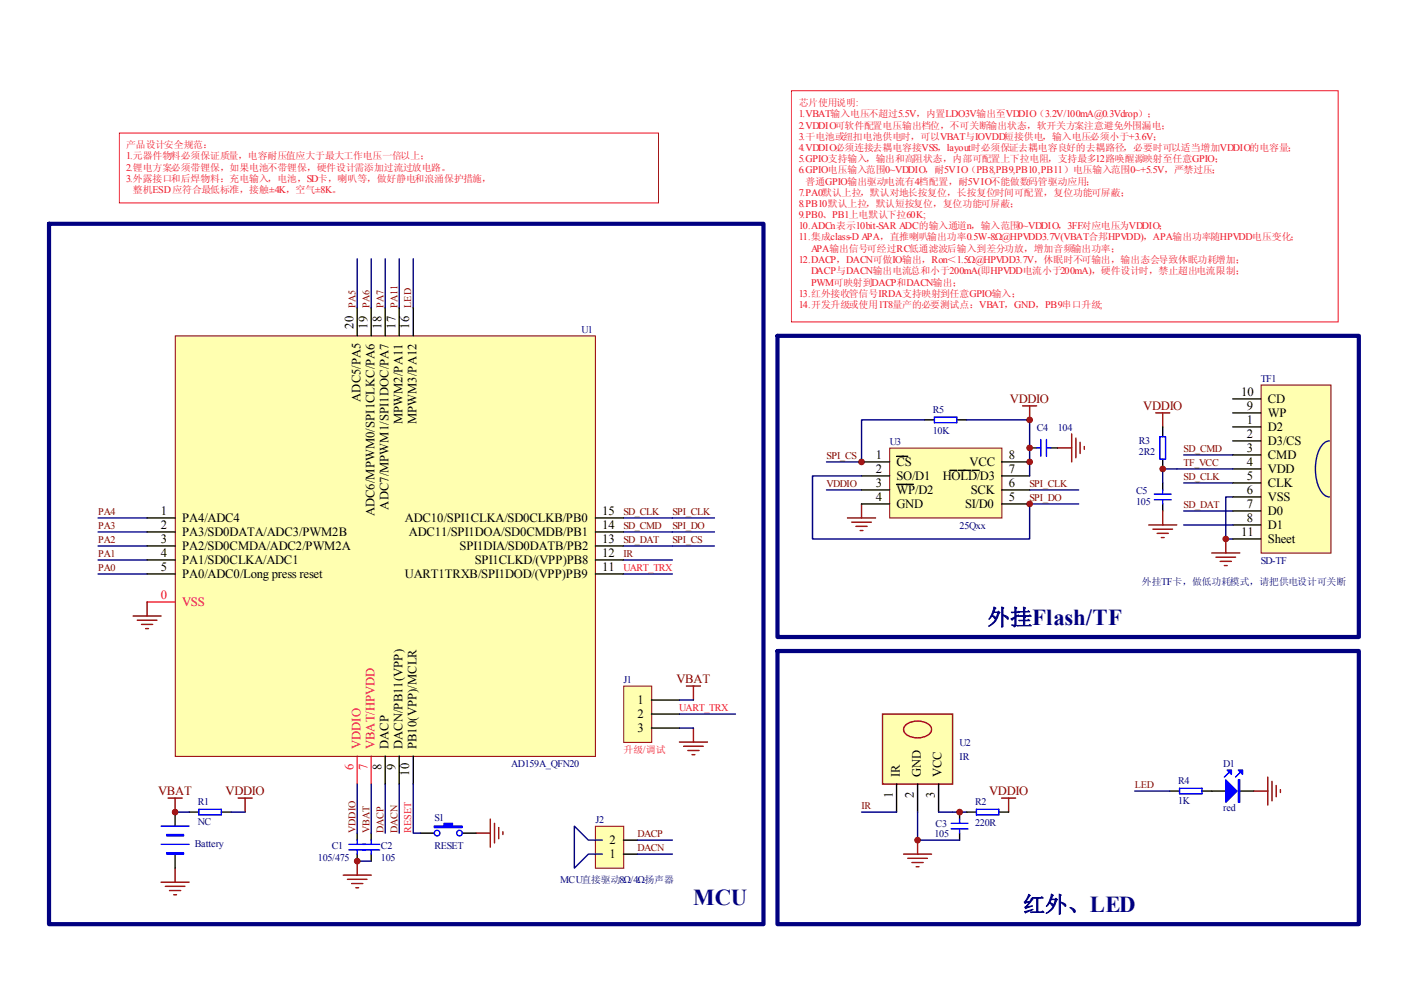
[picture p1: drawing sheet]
<svg xmlns="http://www.w3.org/2000/svg" width="297mm" height="210mm" viewBox="0 0 297 210" stroke-linecap="round" stroke-linejoin="round" font-family="sans-serif">
<path d="M10.4 47.4h151.5v148.5h-151.5zM164.8 71.2h123.3v63.9h-123.3z" fill="none" stroke="#000080" stroke-width=".89"/>
<path d="M194.5 178.1v3M212.4 169.2h2.9M213.8 169.2v3M191.6 181.1h5.9M192.5 182h4.1M193.4 182.9h2.3M194.2 183.8h.6" fill="none" stroke="#800000" stroke-width=".3"/>
<path d="M187.1 151.4h14.9v14.8h-14.9z" fill-rule="evenodd" fill="#ffffb0" stroke="#800000" stroke-width=".3"/>
<path d="M190.1 166.2v6M194.5 166.2v6M199 166.2v6M203.5 172.2v1.5M203.5 176.6v1.5" fill="none" stroke="#000" stroke-width=".3"/>
<path d="M191.9 153.9a4.1 4.1 0 0 1 5.3 0 1.38 1.38 0 0 1-.8 2.2 4.2 4.2 0 0 1-4.5-.7 1.17 1.17 0 0 1 0-1.5z" fill="none" stroke="#bf0000" stroke-width=".3"/>
<path d="M251 96.5h10.4M251 102.4h10.4M251 108.3h10.4M261.4 105.4h-1.5v8.9h1.5M182.7 172.2h7.4M194.5 172.2v5.9h9M199 172.2h5.9" fill="none" stroke="#000080" stroke-width=".3"/>
<path d="M201.7 175.8h3.5M201.7 174.6h3.5M203.5 173.7v.9M203.5 175.8v.8" fill="none" stroke="#00f" stroke-width=".3"/>
<path d="M256.9 117.2h6M257.8 118.1h4.2M258.7 119h2.4M259.6 119.9h.6M259.9 114.3v2.9" fill="none" stroke="#800000" stroke-width=".3"/>
<path d="M267.5 81.7h14.7v35.6h-14.7z" fill="#ffffb0"/>
<path d="M267.4 81.6h14.8v35.7h-14.8z" fill="none" stroke="#800000" stroke-width=".21"/>
<g fill="none" stroke="#000" stroke-width=".3">
<path d="M246.5 90.5v2.1M246.5 97.3v2.1M261.4 84.6h5.9M261.4 99.4h5.9M261.4 93.5h5.9M261.4 96.5h5.9M261.4 87.5h5.9M261.4 90.5h5.9M246.5 102.4v1.5M246.5 106.8v1.5M261.4 108.3h5.9M261.4 102.4h5.9"/>
<path d="M261.4 105.4h5.9M261.4 111.3h5.9M261.4 114.3h5.9M248 167.7h2.1M254.8 167.7h5.1M262.9 167.7h2.9"/>
</g>
<path d="M281.9 93.5a3.4 3.4 0 0 0-2.6 2.9 9.9 9.9 0 0 0 1.1 8.1l.9 .8 .6 .1" fill="none" stroke="#11037f" stroke-width=".3"/>
<path d="M261.4 99.4h-14.9v3M251 111.3h10.4M240.6 167.7h7.4" fill="none" stroke="#000080" stroke-width=".3"/>
<path d="M245 87.5h3M246.5 87.5v3M243.5 111.3h6M244.4 112.2h4.2M245.3 113.1h2.4M246.2 114h.6M246.5 108.3v3M265.8 167.7h3M268.8 164.8v5.9M269.7 165.7v4.1M270.6 166.5v2.4M271.5 167.4v.6" fill="none" stroke="#800000" stroke-width=".3"/>
<path d="M245.9 92.6h1.2v4.7h-1.2zM244.7 106h3.6M244.7 104.8h3.6M246.5 103.9v.9M246.5 106v.8M250.1 167.1h4.7v1.2h-4.7zM260.8 163.6l-1.2 1.2M263.1 163.6l-1.1 1.2" fill="none" stroke="#00f" stroke-width=".3"/>
<g fill="#00f" stroke="#00f" stroke-width=".3">
<path d="M262.6 163.3h.9v.9z"/>
<path d="M260.2 163.3h.9v.9z"/>
<path d="M259.9 165.4l2.4 2.3-2.4 2.4z"/>
<path d="M262.6 165.4h.3v4.7h-.3z" fill-rule="evenodd"/>
</g>
<path d="M132.3 145.6h5.9v11.8h-5.9z" fill="#ffffb0"/>
<path d="M132.2 145.5h6v11.9h-6z" fill="none" stroke="#800000" stroke-width=".21"/>
<path d="M138.1 148.4h5.9M138.1 151.4h5.9M138.1 154.4h5.9M75.7 176.6v1.5M78.7 176.6v1.5M89.1 176.6h3M98 176.6h3M75.7 181.1v1.5M78.7 181.1v1.5" fill="none" stroke="#000" stroke-width=".3"/>
<g fill="none" stroke="#800000" stroke-width=".3">
<path d="M144 157.3h6M144.9 158.2h4.2M145.5 145.5h3M145.8 159.1h2.4M147 145.5v2.9M147 154.4v2.9M101 176.6h3M104 173.7v5.9M104.8 174.6v4.1M105.7 175.5v2.3M106.6 176.3v.6M146.7 160h.6"/>
<path d="M72.8 185.6h5.9M73.7 186.4h4.1M74.5 187.3h2.4M75.4 188.2h.6M75.7 182.6v3"/>
</g>
<g fill="none" stroke="#000080" stroke-width=".3">
<path d="M84.6 54.9v10.4M87.6 54.9v10.4M20.8 109.8h10.4M20.8 118.7h10.4M20.8 115.8h10.4M20.8 112.8h10.4M132.2 109.8h19.3M132.2 118.7h10.4M132.2 115.8h19.3M132.2 112.8h19.3M20.8 121.7h10.4M132.2 121.7h10.4"/>
<path d="M144 151.4h11.9M144 154.4h3M144 148.4h3M81.7 166.2v10.4M84.6 166.2v10.4"/>
</g>
<g fill="none" stroke="#00f" stroke-width=".3">
<path d="M74 179h6.5M75.7 178.1v.9M78.7 178.1v.9M74 180.2h6.5M75.7 180.2v.9M78.7 180.2v.9"/>
<circle cx="92.7" cy="176.6" r=".59"/>
<circle cx="97.4" cy="176.6" r=".59"/>
</g>
<path d="M92.1 175.2h2.1v-.6h1.7v.6h2.1v.3h-5.9z" fill-rule="evenodd" fill="#00f" stroke="#00f" stroke-width=".3"/>
<path d="M164.8 138h123.3v57.9h-123.3z" fill="none" stroke="#000080" stroke-width=".89"/>
<path d="M37.3 71.3h88.9v89.1h-88.9z" fill="#ffffb0"/>
<path d="M37.2 71.2h89v89.2h-89z" fill="none" stroke="#800000" stroke-width=".21"/>
<g fill="none" stroke="#000" stroke-width=".3">
<path d="M75.7 65.3v5.9M78.7 65.3v5.9M81.7 65.3v5.9M84.6 65.3v5.9M87.6 65.3v5.9M31.2 118.7h5.9M31.2 115.8h5.9M31.2 112.8h5.9M31.2 109.8h5.9M126.2 118.7h6M126.2 115.8h6M126.2 112.8h6"/>
<path d="M126.2 109.8h6M31.2 121.7h5.9M126.2 121.7h6M81.7 160.3v5.9M84.6 160.3v5.9M87.6 160.3v5.9M204.9 172.2h2.1M211.8 172.2h2"/>
</g>
<path d="M31.2 127.6h5.9M75.7 160.3v5.9M78.7 160.3v5.9" fill="none" stroke="#ee0e22" stroke-width=".3"/>
<path d="M75.7 54.9v10.4M78.7 54.9v10.4M81.7 54.9v10.4M175.2 97.9h7.5M175.2 103.9h7.5M218.3 103.9h10.4M218.3 106.8h10.4M75.7 166.2v10.4M78.7 166.2v10.4M87.6 166.2v10.4h1.5M75.7 182.6h3" fill="none" stroke="#000080" stroke-width=".3"/>
<path d="M216.8 86.1h3M218.3 86.1v2.9M179.7 109.8h5.9M180.6 110.7h4.1M181.5 111.6h2.3M182.4 112.5h.6M182.7 106.8v3M28.2 130.6h6M29.1 131.5h4.2M30 132.4h2.4M30.9 133.3h.6M31.2 127.6v3" fill="none" stroke="#800000" stroke-width=".3"/>
<path d="M207 171.6h4.8v1.2h-4.8z" fill="none" stroke="#00f" stroke-width=".3"/>
<path d="M167.8 19.2h115.9v49.1h-115.9zM25.3 28.2h114.3v14.8h-114.3z" fill="none" stroke="#ee0e22" stroke-width=".21"/>
<path d="M188.7 95.1h23.7v14.7h-23.7z" fill="#ffffb0"/>
<path d="M188.6 95h23.8v14.8h-23.8z" fill="none" stroke="#800000" stroke-width=".21"/>
<g fill="none" stroke="#000" stroke-width=".3">
<path d="M182.7 97.9h5.9M190.1 96.8h2.4M196 89h2.1M201.4 99.7h1.5M202.9 89h2M203.2 99.7h2.6M206.1 99.7h1.5M212.4 97.9h5.9M218.3 95h1.5M222.8 95h1.4M182.7 100.9h5.9M182.7 103.9h5.9"/>
<path d="M182.7 106.8h5.9M190.1 102.7h3.5M212.4 100.9h5.9M212.4 103.9h5.9M212.4 106.8h5.9M37.1 172.2v3M40.1 172.2h2.1M46.9 172.2h2.1M37.1 181.1v3"/>
</g>
<path d="M198.1 88.4h4.8v1.2h-4.8zM219.8 95h.9M220.7 93.2v3.6M221.9 95h.9M221.9 93.2v3.6M34.2 179h5.9M34.2 175.2h5.9M42.2 171.6h4.7v1.2h-4.7z" fill="none" stroke="#00f" stroke-width=".3"/>
<path d="M196 89h-13.3v8.9M204.9 89h13.4v11.9M182.7 100.9h-10.4v13.4h46v-7.5M37.1 172.2h3M49 172.2h3" fill="none" stroke="#000080" stroke-width=".3"/>
<g fill="none" stroke="#800000" stroke-width=".3">
<path d="M224.2 95h3M227.2 92v5.9M228.1 92.9v4.1M229 93.8v2.4M229.9 94.7v.6M35.6 169.2h3M37.1 169.2v3M50.5 169.2h3M52 169.2v3M34.2 187h5.9M35 187.9h4.2M35.9 188.8h2.4"/>
<path d="M36.8 189.7h.6M37.1 184.1v2.9"/>
</g>
<g fill="#00f" stroke="#00f" stroke-width=".3">
<path d="M35.3 176.9h3.6v.3h-3.6z" fill-rule="evenodd"/>
<path d="M35.3 180.8h3.6v.3h-3.6z" fill-rule="evenodd"/>
</g>
<path d="M126.3 175.3h5.9v8.8h-5.9z" fill="#ffffb0"/>
<path d="M126.2 175.2h6v8.9h-6z" fill="none" stroke="#800000" stroke-width=".21"/>
<path d="M132.2 178.1h2.9M132.2 181.1h2.9" fill="none" stroke="#000" stroke-width=".3"/>
<path d="M135.1 178.1h7.5M135.1 181.1h7.5" fill="none" stroke="#000080" stroke-width=".3"/>
<path d="M127.7 178.1h-3l-2.9-2.9v8.9l2.9-3h3" fill="none" stroke="#11037f" stroke-width=".3"/>
<g fill="#800000" stroke="#800000" stroke-width=".21">
<circle cx="194.5" cy="178.1" r=".59"/>
<circle cx="203.5" cy="172.2" r=".6"/>
<circle cx="259.9" cy="114.3" r=".59"/>
<circle cx="246.5" cy="99.4" r=".59"/>
<circle cx="75.7" cy="182.6" r=".6"/>
<circle cx="37.1" cy="172.2" r=".59"/>
<circle cx="182.7" cy="97.9" r=".59"/>
<circle cx="218.3" cy="106.8" r=".59"/>
<circle cx="218.3" cy="89" r=".59"/>
<circle cx="218.3" cy="97.9" r=".59"/>
<circle cx="218.3" cy="95" r=".59"/>
</g>
<g font-size="4.8" fill="#000080">
<text x="209.4" y="132.5">外挂Flash/TF</text>
<text x="147" y="192">MCU</text>
<text x="216.8" y="193.4">红外、LED</text>
</g>
<g font-size="2.7">
<text x="74.9" y="69.7" transform="rotate(-90 74.9 69.7)">20</text>
<text x="77.9" y="69.7" transform="rotate(-90 77.9 69.7)">19</text>
<text x="80.9" y="69.7" transform="rotate(-90 80.9 69.7)">18</text>
<text x="83.8" y="69.7" transform="rotate(-90 83.8 69.7)">17</text>
<text x="86.8" y="69.7" transform="rotate(-90 86.8 69.7)">16</text>
<text x="76.5" y="85.2" transform="rotate(-90 76.5 85.2)">ADC5/PA5</text>
<text x="85.3" y="89.9" transform="rotate(-90 85.3 89.9)">MPWM2/PA11</text>
<text x="88.3" y="89.9" transform="rotate(-90 88.3 89.9)">MPWM3/PA12</text>
<text x="263.1" y="84">10</text>
<text x="264.3" y="87">9</text>
<text x="264.3" y="89.9">1</text>
<text x="268.8" y="85.4">CD</text>
<text x="268.8" y="88.4">WP</text>
<text x="264.3" y="92.9">2</text>
<text x="264.3" y="95.9">3</text>
<text x="268.8" y="94.3">D3/CS</text>
<text x="268.8" y="91.4">D2</text>
<text x="185.7" y="97.4">1</text>
<text x="185.7" y="100.3">2</text>
<text x="190.1" y="98.8">CS</text>
<text x="190.1" y="101.8">SO/D1</text>
<text x="199.9" y="101.8">HOLD/D3</text>
<text x="205.6" y="98.8">VCC</text>
<text x="213.9" y="100.3">7</text>
<text x="213.9" y="97.4">8</text>
<text x="264.3" y="98.8">4</text>
<text x="264.3" y="101.8">5</text>
<text x="268.8" y="100.3">VDD</text>
<text x="268.8" y="97.4">CMD</text>
<text x="185.7" y="103.3">3</text>
<text x="185.7" y="106.3">4</text>
<text x="190.1" y="104.7">WP/D2</text>
<text x="190.1" y="107.7">GND</text>
<text x="204.6" y="107.7">SI/D0</text>
<text x="205.8" y="104.7">SCK</text>
<text x="213.9" y="106.3">5</text>
<text x="213.9" y="103.3">6</text>
<text x="264.3" y="107.7">7</text>
<text x="264.3" y="104.7">6</text>
<text x="268.8" y="103.3">CLK</text>
<text x="268.8" y="106.3">VSS</text>
<text x="34.1" y="112.2">2</text>
<text x="34.1" y="109.2">1</text>
<text x="38.6" y="113.6">PA3/SD0DATA/ADC3/PWM2B</text>
<text x="38.6" y="110.7">PA4/ADC4</text>
<text x="79.4" y="109.5" transform="rotate(-90 79.4 109.5)">ADC6/MPWM0/SPI1CLKC/PA6</text>
<text x="82.4" y="108" transform="rotate(-90 82.4 108)">ADC7/MPWM1/SPI1DOC/PA7</text>
<text x="85.9" y="110.7">ADC10/SPI1CLKA/SD0CLKB/PB0</text>
<text x="86.7" y="113.6">ADC11/SPI1DOA/SD0CMDB/PB1</text>
<text x="127.7" y="109.2">15</text>
<text x="127.7" y="112.2">14</text>
<text x="263.1" y="113.6">11</text>
<text x="264.3" y="110.7">8</text>
<text x="268.8" y="109.2">D0</text>
<text x="268.8" y="112.2">D1</text>
<text x="34.1" y="118.1">4</text>
<text x="34.1" y="115.2">3</text>
<text x="38.6" y="119.6">PA1/SD0CLKA/ADC1</text>
<text x="38.6" y="116.7">PA2/SD0CMDA/ADC2/PWM2A</text>
<text x="97.5" y="116.7">SPI1DIA/SD0DATB/PB2</text>
<text x="100.7" y="119.6">SPI1CLKD/(VPP)PB8</text>
<text x="127.7" y="115.2">13</text>
<text x="127.7" y="118.1">12</text>
<text x="268.8" y="115.2">Sheet</text>
<text x="34.1" y="121.1">5</text>
<text x="38.6" y="122.6">PA0/ADC0/Long press reset</text>
<text x="85.9" y="122.6">UART1TRXB/SPI1DOD/(VPP)PB9</text>
<text x="127.7" y="121.1">11</text>
<text x="135.1" y="149.3">1</text>
<text x="135.1" y="152.2">2</text>
<text x="135.1" y="155.3">3</text>
<text x="82.4" y="158.8" transform="rotate(-90 82.4 158.8)">DACP</text>
<text x="85.3" y="158.8" transform="rotate(-90 85.3 158.8)">DACN/PB11(VPP)</text>
<text x="88.3" y="158.8" transform="rotate(-90 88.3 158.8)">PB10(VPP)/MCLR</text>
<text x="80.9" y="163.3" transform="rotate(-90 80.9 163.3)">8</text>
<text x="83.8" y="163.3" transform="rotate(-90 83.8 163.3)">9</text>
<text x="86.8" y="164.4" transform="rotate(-90 86.8 164.4)">10</text>
<text x="190.8" y="164.8" transform="rotate(-90 190.8 164.8)">IR</text>
<text x="195.2" y="164.8" transform="rotate(-90 195.2 164.8)">GND</text>
<text x="199.6" y="164.8" transform="rotate(-90 199.6 164.8)">VCC</text>
<text x="189.3" y="169.2" transform="rotate(-90 189.3 169.2)">1</text>
<text x="193.7" y="169.2" transform="rotate(-90 193.7 169.2)">2</text>
<text x="198.2" y="169.2" transform="rotate(-90 198.2 169.2)">3</text>
<text x="129.2" y="179">2</text>
<text x="129.2" y="182">1</text>
</g>
<g font-size="2.7" fill="#800000">
<text x="214.1" y="85.4">VDDIO</text>
<text x="242.4" y="87">VDDIO</text>
<text x="143.4" y="144.9">VBAT</text>
<text x="33.5" y="168.6">VBAT</text>
<text x="47.8" y="168.6">VDDIO</text>
<text x="209.7" y="168.6">VDDIO</text>
</g>
<g font-size="2.7" fill="#ee0e22">
<text x="34.1" y="127">0</text>
<text x="38.6" y="128.5">VSS</text>
<text x="76.5" y="158.8" transform="rotate(-90 76.5 158.8)">VDDIO</text>
<text x="79.4" y="158.8" transform="rotate(-90 79.4 158.8)">VBAT/HPVDD</text>
<text x="74.9" y="163.3" transform="rotate(-90 74.9 163.3)">6</text>
<text x="77.9" y="163.3" transform="rotate(-90 77.9 163.3)">7</text>
</g>
<g font-size="2.1" fill="#ee0e22">
<text x="169.3" y="22.5">芯片使用说明:</text>
<text x="169.3" y="24.9">1.VBAT输入电压不超过5.5V，内置LDO3V输出至VDDIO（3.2V/100mA@0.3Vdrop）；</text>
<text x="169.3" y="27.3">2.VDDIO可软件配置电压输出档位，不可关断输出状态，软开关方案注意避免外围漏电；</text>
<text x="169.3" y="29.6">3.干电池或纽扣电池供电时，可以VBAT与IOVDD短接供电，输入电压必须小于+3.6V；</text>
<text x="26.8" y="31.4">产品设计安全规范：</text>
<text x="26.8" y="33.8">1.元器件物料必须保证质量，电容耐压值应大于最大工作电压一倍以上；</text>
<text x="169.3" y="32">4.VDDIO必须连接去耦电容接VSS，layout时必须保证去耦电容良好的去耦路径，必要时可以适当增加VDDIO的电容量；</text>
<text x="169.3" y="34.4">5.GPIO支持输入，输出和高阻状态，内部可配置上下拉电阻，支持最多12路唤醒源映射至任意GPIO；</text>
<text x="26.8" y="36.2">2.锂电方案必须带锂保，如果电池不带锂保，硬件设计需添加过流过放电路。</text>
<text x="26.8" y="38.5">3.外露接口和后焊物料：充电输入，电池，SD卡，喇叭等，做好静电和浪涌保护措施，</text>
<text x="28.2" y="40.9">整机ESD应符合最低标准，接触±4K，空气±8K。</text>
<text x="169.3" y="36.8">6.GPIO电压输入范围0~VDDIO，耐5V IO（PB8,PB9,PB10,PB11）电压输入范围0~+5.5V，严禁过压；</text>
<text x="169.3" y="41.5">7.PA0默认上拉，默认对地长按复位，长按复位时间可配置，复位功能可屏蔽；</text>
<text x="170.8" y="39.1">普通GPIO输出驱动电流有4档配置，耐5V IO不能做数码管驱动应用；</text>
<text x="169.3" y="43.9">8.PB10默认上拉，默认短按复位，复位功能可屏蔽；</text>
<text x="169.3" y="46.2">9.PB0、PB1上电默认下拉60K;</text>
<text x="169.3" y="48.6">10.ADCn表示10bit-SAR ADC的输入通道n，输入范围0~VDDIO，3FF对应电压为VDDIO；</text>
<text x="169.3" y="51">11.集成class-D APA，直推喇叭输出功率0.5W-8Ω@HPVDD3.7V(VBAT合邦HPVDD)，APA输出功率随HPVDD电压变化；</text>
<text x="172" y="53.4">APA输出信号可经过RC低通滤波后输入到差分功放，增加音频输出功率；</text>
<text x="169.3" y="55.7">12.DACP，DACN可做IO输出，Ron＜1.5Ω@HPVDD3.7V，休眠时不可输出，输出态会导致休眠功耗增加；</text>
<text x="172" y="58.2">DACP与DACN输出电流总和小于200mA(即HPVDD电流小于200mA)，硬件设计时，禁止超出电流限制；</text>
<text x="169.3" y="62.9">13.红外接收管信号IRDA支持映射到任意GPIO输入；</text>
<text x="169.3" y="65.3">14.开发升级或使用1T8量产的必要测试点：VBAT，GND，PB9串口升级;</text>
<text x="172" y="60.6">PWM可映射到DACP和DACN输出；</text>
<text x="132.2" y="121.1">UART_TRX</text>
<text x="144" y="150.8">UART_TRX</text>
<text x="132.2" y="159.7">升级/调试</text>
<text x="87.2" y="176.6" transform="rotate(-90 87.2 176.6)">RESET</text>
</g>
<g font-size="2.1" fill="#800000">
<text x="75.4" y="65.3" transform="rotate(-90 75.4 65.3)">PA5</text>
<text x="78.3" y="65.3" transform="rotate(-90 78.3 65.3)">PA6</text>
<text x="81.3" y="65.3" transform="rotate(-90 81.3 65.3)">PA7</text>
<text x="84.2" y="65.3" transform="rotate(-90 84.2 65.3)">PA11</text>
<text x="87.2" y="65.3" transform="rotate(-90 87.2 65.3)">LED</text>
<text x="251" y="95.9">SD_CMD</text>
<text x="175.3" y="97.4">SPI_CS</text>
<text x="251" y="101.8">SD_CLK</text>
<text x="251" y="98.8">TF_VCC</text>
<text x="175.3" y="103.3">VDDIO</text>
<text x="218.3" y="103.3">SPI_CLK</text>
<text x="218.3" y="106.3">SPI_DO</text>
<text x="251" y="107.7">SD_DAT</text>
<text x="20.8" y="112.2">PA3</text>
<text x="20.8" y="109.2">PA4</text>
<text x="132.2" y="112.2">SD_CMD</text>
<text x="132.2" y="109.2">SD_CLK</text>
<text x="142.6" y="109.2">SPI_CLK</text>
<text x="142.6" y="112.2">SPI_DO</text>
<text x="20.8" y="118.1">PA1</text>
<text x="20.8" y="115.2">PA2</text>
<text x="132.2" y="118.1">IR</text>
<text x="132.2" y="115.2">SD_DAT</text>
<text x="142.6" y="115.2">SPI_CS</text>
<text x="20.8" y="121.1">PA0</text>
<text x="240.6" y="167.1">LED</text>
<text x="182.6" y="171.5">IR</text>
<text x="75.4" y="176.6" transform="rotate(-90 75.4 176.6)">VDDIO</text>
<text x="78.3" y="176.6" transform="rotate(-90 78.3 176.6)">VBAT</text>
<text x="81.3" y="176.6" transform="rotate(-90 81.3 176.6)">DACP</text>
<text x="84.2" y="176.6" transform="rotate(-90 84.2 176.6)">DACN</text>
<text x="135.1" y="177.6">DACP</text>
<text x="135.1" y="180.5">DACN</text>
</g>
<g font-size="2.1" fill="#000080">
<text x="123.3" y="70.6">U1</text>
<text x="267.3" y="81">TF1</text>
<text x="197.8" y="87.6">R5</text>
<text x="188.6" y="94.3">U3</text>
<text x="197.8" y="92">10K</text>
<text x="219.8" y="91.4">C4</text>
<text x="224.3" y="91.4">104</text>
<text x="241.5" y="94.1">R3</text>
<text x="241.5" y="96.4">2R2</text>
<text x="240.9" y="104.7">C5</text>
<text x="240.9" y="107.1">105</text>
<text x="203.5" y="112.2">25Qxx</text>
<text x="267.3" y="119.6">SD-TF</text>
<text x="242.1" y="124.1">外挂TF卡，做低功耗模式，请把供电设计可关断</text>
<text x="132.2" y="144.9">J1</text>
<text x="203.5" y="158.3">U2</text>
<text x="203.5" y="161.2">IR</text>
<text x="108.4" y="162.7">AD159A_QFN20</text>
<text x="249.8" y="166.2">R4</text>
<text x="259.3" y="162.7">D1</text>
<text x="41.9" y="170.7">R1</text>
<text x="206.8" y="170.7">R2</text>
<text x="249.8" y="170.4">1K</text>
<text x="259.3" y="171.9">red</text>
<text x="41.3" y="179.6">Battery</text>
<text x="41.9" y="174.9">NC</text>
<text x="70.4" y="179.9">C1</text>
<text x="80.8" y="179.9">C2</text>
<text x="92.1" y="174">S1</text>
<text x="92.1" y="179.9">RESET</text>
<text x="126.2" y="174.6">J2</text>
<text x="198.1" y="177.6">105</text>
<text x="198.4" y="175.4">C3</text>
<text x="206.8" y="175.2">220R</text>
<text x="67.4" y="182.6">105/475</text>
<text x="80.8" y="182.6">105</text>
<text x="118.8" y="187.3">MCU直接驱动8Ω/4Ω扬声器</text>
</g>
</svg>
